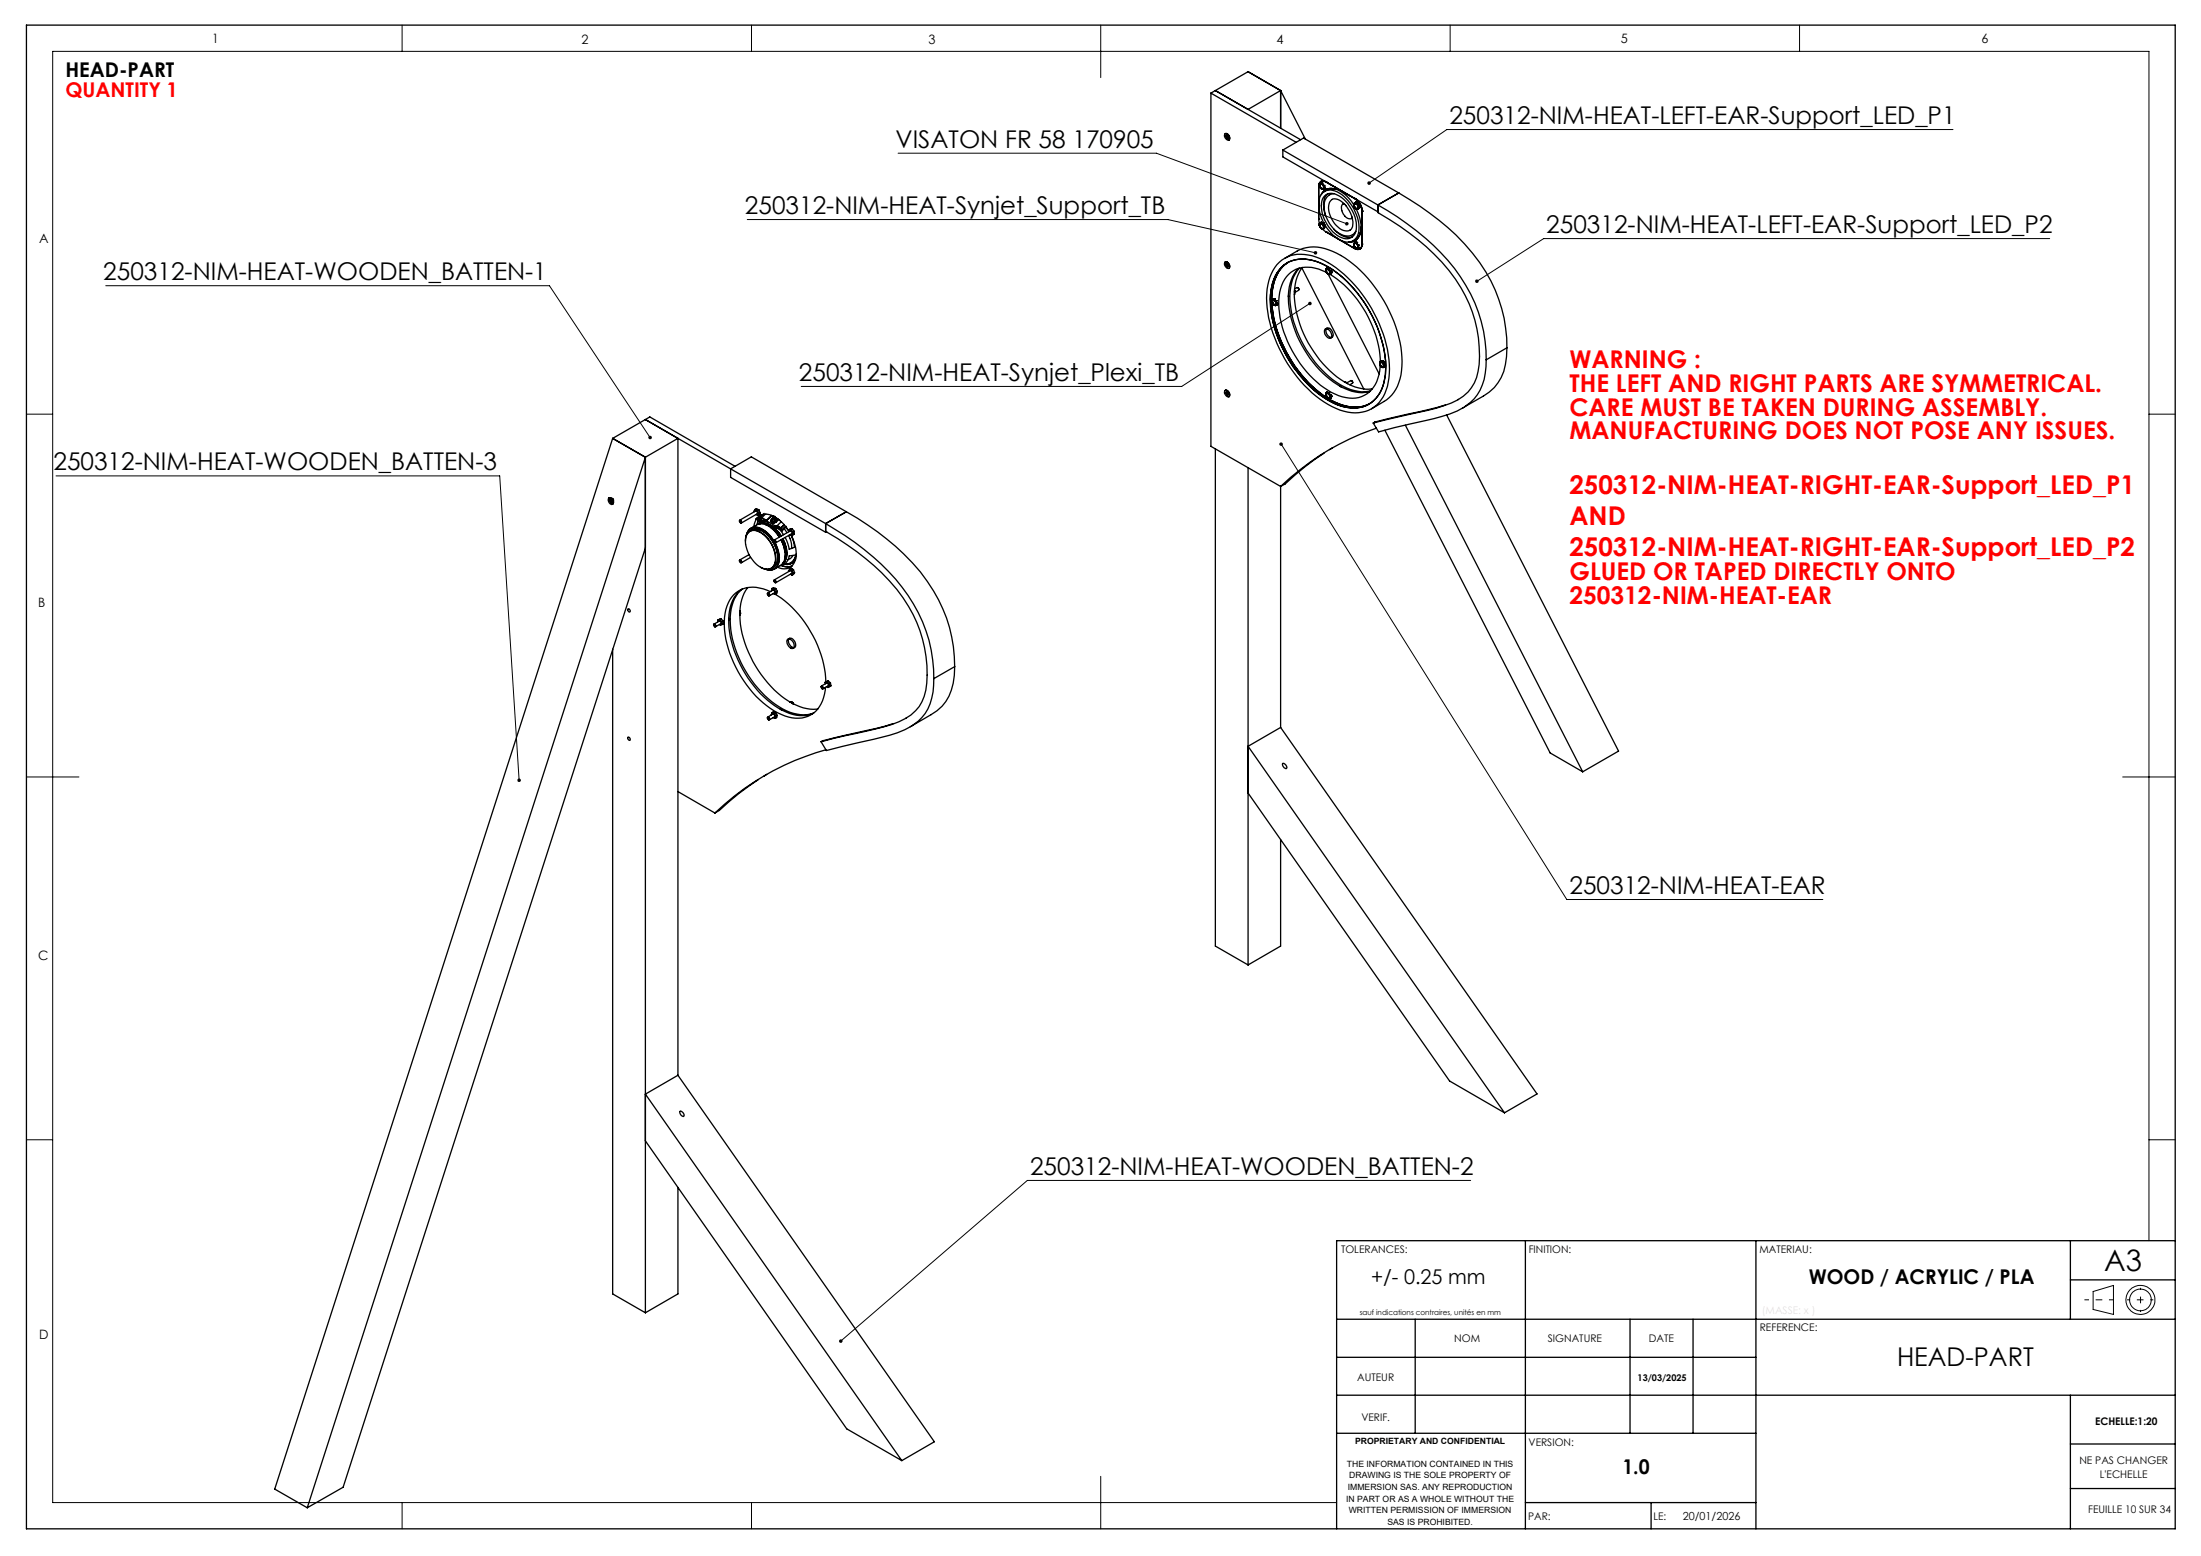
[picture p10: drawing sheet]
<svg xmlns="http://www.w3.org/2000/svg" width="420mm" height="297mm" viewBox="0 0 420 297" stroke-linecap="round" stroke-linejoin="round" font-family="sans-serif">
<g fill="none" stroke="#000" stroke-width=".25">
<path d="M5 4.8h410.1v287h-410.1zM231.1 17.8v67.4l13.3 7.6M231.1 17.8l16.2 9.4M231.9 17.3l6.3-3.6 6.2 3.6M231.9 17.3l16.3 9.4M231.9 17.3l-.8 .5M244.4 17.3v7.2M244.4 17.3l4.7 9.3M244.4 17.3l-6.2 3.6M233.8 25.6a.71 .71 0 0 1 .7 .3 .71 .71 0 0 1-.1 .9 .89 .89 0 0 1-.6-1.2zM233.8 25.5h.1M233.8 25.5a.78 .78 0 0 1 .7 .4 .78 .78 0 0 1 0 .8"/>
<path d="M233.9 26l.1 .1M233.9 26h.1M233.9 25.9v.1M234 26.1l.1 .1M234.1 26l-.2-.1v.1M234.1 26.2v.2M234.1 26.4h.1M234.1 25.8h.1M234.1 26.3l.1 .1M234.2 25.8v.3l.3 .2h-.2M234.2 26h-.1M234.2 25.8l-.1-.1v.3"/>
<path d="M234.2 25.9l-.1 .1M234.2 26l-.2 .1M234.3 26.3l-.1 .2-.1-.1M234.3 26.1l-.2 .1M234.4 26.2l-.2 .1M234.4 26.2l-.1 .1M234.4 26.2v.1M244.8 28.6l18.1 10.5M244.8 28.6l3.9-2.3 18.2 10.5M244.8 28.6v1.3l18.1 10.5M251.6 35.6h.1M251.6 35.6v6.2"/>
<path d="M251.8 35.3l.2 .5M251.8 35.3v.3M251.8 35.1a.61 .61 0 0 1 .7 .3 .61 .61 0 0 1-.1 .7l-.5-.3zM251.8 35.6l.2 .2M251.8 35.1v.2M251.8 35.1h.2M252 35.1l.4 .2M252 35.1l-.2 .2M252 35.8l.2 .3M252 35.8l.4 .3M252.1 34.9l-.2 .1M252.1 37.1a2.21 2.21 0 0 1 3.2-.8 7.1 7.1 0 0 1 3 2.8"/>
<path d="M252.2 35l-.2 .1M252.2 35l.2 .3M252.2 36.1h.2M252.4 35.3l.2 .5M252.4 35.3l.2 .2M252.4 34.9l-.2 .1M252.5 36.7a2.55 2.55 0 0 1 3.1 .2 8.2 8.2 0 0 1 3.7 7.3 2.16 2.16 0 0 1-3.3 1.8 7.8 7.8 0 0 1-4.2-8.4zM252.6 35.8l-.2 .3M252.6 35.8v.2M252.6 36l-.2 .1M252.6 35.5v.3M252.7 36h.1"/>
<path d="M252.7 36l.1-.1-.3 .2M252.7 37.4a2.18 2.18 0 0 1 2.9 0 7 7 0 0 1 3.1 6.9 1.97 1.97 0 0 1-3.1 .9 6.8 6.8 0 0 1-3.3-7.2zM252.8 35.4l-.2 .1M252.8 35.6l.1 .3-.2 .1M252.8 34.6h-.7M253 34.7a.87 .87 0 0 0-.9 0 .87 .87 0 0 0-.5 .9M253 34.7h.1M253 34.7a.86 .86 0 0 0-.9-.1 .86 .86 0 0 0-.5 1M253 34.7l5.5 3.2M253.1 36.2l-.5 .4M253.1 34.7h-.1M253.2 36.1l-.5 .5"/>
<path d="M253.3 37a3.7 3.7 0 0 0-.4 4.1l.1 .1M254.1 38.1a1.95 1.95 0 0 1 2.4 .8 4.9 4.9 0 0 1 1.5 4.6 1.14 1.14 0 0 1-1.6 .5 5 5 0 0 1-2.8-5.1zM254.4 36.1h.4a2.1 2.1 0 0 0-2.6 .9M254.6 37a2.23 2.23 0 0 0-1.9 2.9 6.1 6.1 0 0 0 4 5.1 1.84 1.84 0 0 0 2-.8M255 36.1h-1.1l-1.1 .4M256.3 38.8l.3 .2M256.4 38.9a1.1 1.1 0 0 0-.2 1.6l.1 .3a1.39 1.39 0 0 0 1.7 .8M258.3 39.1l.1 .3M258.4 39.4l.4 .4M258.4 39.4l.2 .2M258.4 38.9l-.1 .2M258.4 38.9v.5"/>
<path d="M258.4 38.8a.65 .65 0 0 1 .7 .3 .65 .65 0 0 1-.1 .8 .77 .77 0 0 1-.6-1.1zM258.5 37.9a3.2 3.2 0 0 1 1.4 2.4M258.5 37.9h.1M258.5 37.9a2.97 2.97 0 0 1 1.4 2.4M258.5 37.8v.1M258.6 38.8l-.2 .1M258.6 38.8l.2 .1M258.6 39.6l.2 .2M258.8 38.9h-.4M258.8 38.9l.3 .4M258.8 38.9l.2 .1M258.8 39.8l.2 .1"/>
<path d="M258.8 38.6l-.3 .2M258.8 38.6l.4 .3M258.8 38a3.1 3.1 0 0 1 1.2 2.3M258.8 39.8l.7 1.9 .2 1.7M258.8 38.6l-.2 .2M258.8 38a3.3 3.3 0 0 1 1.2 2.3M259 39l.1 .3M259.1 39.3v.5M259.1 39.3l.2 .3M259.1 39.8l-.1 .1-.2-.1M259.1 39.8l-.1 .1M259.2 38.9l.2 .6"/>
<path d="M259.2 38.9l-.2 .1M259.3 39.6l-.2 .2M259.4 39.5l-.3 .4M259.4 39.5l-.1 .1M262.9 39.1v1.5a45.7 45.7 0 0 1 14.8 12.7 24.4 24.4 0 0 1 4.3 17.6 7.8 7.8 0 0 1-5.1 6 66.7 66.7 0 0 1-10.3 2.7l-4.3 1.1M262.9 39.1a46.6 46.6 0 0 1 15.8 13.7 27.4 27.4 0 0 1 4.9 15.9M266.9 36.8a45.7 45.7 0 0 1 16.7 15.2 27.5 27.5 0 0 1 3.9 14.4M266.9 36.8l-4 2.3M233.8 50.1a.71 .71 0 0 1 .7 .3 .71 .71 0 0 1-.1 .9 .89 .89 0 0 1-.6-1.2zM233.8 50a.76 .76 0 0 1 .7 .4 .76 .76 0 0 1 0 .8M233.9 50.5l.1 .1M233.9 50.5h.1"/>
<path d="M233.9 50.4v.1M234 50.6l.1 .1M234.1 50.4h-.2v.1M234.1 50.4v-.2l.4 .7-.2-.1M234.1 50.7h.3l-.2 .1M234.1 50.4h.1l-.1 .1M234.1 50.7v.2M234.1 50.3h.1M234.1 50.9h.1M234.2 50.5l-.2 .1M234.3 50.8l-.1 .2-.1-.1M234.4 50.7l-.1 .1"/>
<path d="M234.4 50.7v.1M242.7 57.4l.1 .3M242.8 57.7l.3 .4M242.8 57.7l.1 .3M242.9 57.3h.3M242.9 57.3l-.1 .4M242.9 57.3l-.2 .1M242.9 57.4a.41 .41 0 0 1 .5 .2 .41 .41 0 0 1-.1 .5l-.3-.2zM242.9 57.1a.74 .74 0 0 1 .6 1.2 .72 .72 0 0 1-.6-1.2zM242.9 58l.2 .1M243.1 57.1l-.2 .2M243.1 57.1l.1 .2"/>
<path d="M243.1 57.1l.1-.1-.3 .2M243.1 58.1l.4 .1M243.1 58.1l.2 .2M243.2 57.3l.3 .5M243.2 57.3l.3 .2M243.5 58.2l-.2 .1M243.5 57.5v.3M243.5 57.8v.4M243.5 57.8l.1 .3M243.6 58.1l-.1 .1M243.7 50.5a6.5 6.5 0 0 1 7.4-1.4 21.6 21.6 0 0 1 10.6 9.8 22.8 22.8 0 0 1 3.3 13.2 7 7 0 0 1-4.4 6.4 9 9 0 0 1-7.2-1.3 25.7 25.7 0 0 1-10.5-13.6 16.9 16.9 0 0 1-.6-10.7l.6-1.3zM243.7 58.2l-.2 .1"/>
<path d="M243.7 57.4l-.2 .1M243.8 58l-.2 .1M244.5 51.1a6.5 6.5 0 0 1 7.5-.9 22.8 22.8 0 0 1 10.8 12.1 18 18 0 0 1 1.3 10.7 6 6 0 0 1-8.1 4.5 18 18 0 0 1-8.6-6.6 22.9 22.9 0 0 1-5-14.6 8.3 8.3 0 0 1 2.1-5.2zM245.1 49.3a10 10 0 0 1 4.2-2 10.4 10.4 0 0 1 8.1 2.4 26.1 26.1 0 0 1 10.1 19.3 8.9 8.9 0 0 1-2.9 7.3l-2.9 1.7M245.8 50.1a7.8 7.8 0 0 0-3.1 6.8 24.4 24.4 0 0 0 11.4 19.5 7.7 7.7 0 0 0 7.2 .7M245.9 56.4v.3M245.9 56.5h.1M247 55.2l.5-.3a.34 .34 0 0 1 .3 .5l-.7 .4M247 55.6h.1M247 55.6l.1 .5-.1 .1M247.6 54.9l.3 .4M247.8 51.2a8.4 8.4 0 0 0-1.8 7.5 21.7 21.7 0 0 0 9.9 15.1 7.5 7.5 0 0 0 5.5 .9"/>
<path d="M248 51.2a8.7 8.7 0 0 0-1.7 7.6 21.5 21.5 0 0 0 9.4 14.6 8.1 8.1 0 0 0 5.8 1.2M248.4 51.1l11.8 23.2M248.5 51a10 10 0 0 0-1.2 8.2 22 22 0 0 0 9.2 13.7 8.5 8.5 0 0 0 5.4 1.3M251.6 41.8l.2 .9M251.6 41.8h.1M251.8 42.9v.3M251.8 42.7v.5M251.8 42.7v.2M251.8 43.2l.4 .4M251.8 43.2l.2 .3M251.8 42.7h.4M251.9 42.6a.66 .66 0 0 1 .6 .4 .66 .66 0 0 1-.1 .7 .79 .79 0 0 1-.5-1.1z"/>
<path d="M252 43.5l.2 .1M252 42.5l-.2 .2M252 42.5l.2 .2M252 42.5l.2-.1-.3 .2M252.2 43.6l.2 .1M252.2 42.7l.3 .4M252.2 42.7l.2 .1M252.4 43.7l.6 .6M252.4 42.8l.1 .3M252.4 42.5h.2v.1M252.5 43.1v.5M252.5 43.1l.2 .3"/>
<path d="M252.5 43.6h-.3M252.5 43.6l-.1 .1M252.6 42.6l.1 .1M252.6 42.6h.1M252.6 42.7l-.2 .1M252.7 43.4l-.2 .2M252.7 43.6l-.2 .1M252.8 43v.1M252.8 43.1l.1 .1-.2 .2M252.8 43h.1M252.9 43l-.1 .1M253 51.5l.2 .5"/>
<path d="M253 51.7l.2 .3M253 51.5v.2M253 44.3h.1M253 44.3l5.5 3.1M253.1 51.3a.71 .71 0 0 1 .7 1 .71 .71 0 0 1-.7-1zM253.1 51.3l-.1 .2M253.1 51.3h.2M253.1 52a6.4 6.4 0 0 0-6.8 0 7.7 7.7 0 0 0-2.2 6.9 21.7 21.7 0 0 0 9.9 16 6.6 6.6 0 0 0 6.8 .3 6.7 6.7 0 0 0 2.6-5.5M253.1 51.5a.43 .43 0 0 1 .5 .2 .43 .43 0 0 1-.1 .5l-.3-.2zM253.2 52l.2 .3M253.2 52l.3 .3M253.3 51.3l-.3 .2"/>
<path d="M253.3 51.3l.4 .3M253.3 51.3h.2M253.3 51.1l-.1 .2M253.4 52.3h.1M253.4 52.3l9.8 19.1M253.5 52.3h.3M253.5 51.3l.2 .3M253.7 51.6l.1 .5M253.7 51.6l.2 .3M253.7 51.2l-.2 .1M253.8 52.3a21.3 21.3 0 0 1 9.6 16.7l.3-.1M253.8 52.1l-.3 .2"/>
<path d="M253.8 52.1v.2M253.9 51.9l-.1 .2M253.9 51.9l.2-.2-.1 .5M254 52.2l-.2 .1M254 52.2h.1M254.5 43.7a3.6 3.6 0 0 0 3.6 1.5M258 41.4v.3M258.4 46.7l.2 .5M258.4 46.7v.3M258.4 46.5a.67 .67 0 0 1 .7 .2 .67 .67 0 0 1 .1 .7 .67 .67 0 0 1-.7-.2 .67 .67 0 0 1-.1-.7zM258.4 47l.2 .2M258.4 46.5v.2"/>
<path d="M258.4 46.5h.2M258.6 47.2l.3 .2M258.6 47.2l.2 .2M258.6 46.5l.3 .2M258.6 46.5l-.2 .2M258.6 46.3l.2-.2 .3 .3M258.6 46.3l.1-.1-.2 .2M258.7 45.9l-.7 .2M258.7 46.1v.1M258.8 47.4h.1M258.8 46.4l.1 .3M258.8 46.4l-.2 .1"/>
<path d="M258.8 45.8l-.7 .2M258.9 46.7l.3 .5M258.9 46.7l.3 .2M259 46.3l-.2 .1M259.2 47.2l-.3 .2M259.2 47.2v.2M259.2 47.4h-.3M259.2 46.9v.3M259.2 47.4l.2-.1-.3 .2M259.4 46.8l-.2 .1M259.5 47.5h.1M259.6 44.4l-.1 .4"/>
<path d="M259.6 44.2l-.3 .9-.5 .5-.6 .4M259.7 43.4a2.55 2.55 0 0 1-1.8 2.8h-.5M259.7 43.4a2.37 2.37 0 0 1-2.1 2.8M259.9 40.3h.1M259.9 46.6a.86 .86 0 0 1-.4 .9 .86 .86 0 0 1-1-.1M259.9 46.6h.1M259.9 46.6a.85 .85 0 0 1-.4 .9 .85 .85 0 0 1-1-.1M259.9 40.3v6.3M260 46.6l-.2 .6-.3 .3M260 40.3h.1M260 46.6h.1M260 40.3v6.3"/>
<path d="M260 40.3h-.1M233.8 74.6a.75 .75 0 0 1 .8 1l-.1 .1a.79 .79 0 0 1-.7-1.1zM233.8 74.5h.1M233.8 74.5a.78 .78 0 0 1 .7 .4 .78 .78 0 0 1 0 .8M233.9 75l.1 .1M233.9 75h.1M233.9 74.9v.1M234 75.1l.1 .1M234.1 75l-.2-.1v.1M234.1 75.2v.2M234.1 75.4h.1M234.1 74.8h.1"/>
<path d="M234.1 75.3l.1 .1M234.2 74.8v.3l.3 .2-.2-.1M234.2 74.9l-.1 .1M234.2 74.8h-.1v.2M234.2 75l-.2 .1M234.3 75.2l-.1 .3-.1-.1M234.3 75.1l-.2 .1M234.4 75.2h-.2M234.4 75.2h-.1M234.4 75.2v.1M252.9 62.8a1.2 1.2 0 0 1 1.1 1.7 1.05 1.05 0 0 1-1.3-1.2zM253 75.4l.2 .3"/>
<path d="M253 75.2l.2 .5M253 75.2v.2M253.1 75a.66 .66 0 0 1 .7 .3 .66 .66 0 0 1-.1 .8 .79 .79 0 0 1-.6-1.1zM253.1 75l-.1 .2M253.1 75h.2M253.2 75.7l.3 .3M253.2 75.7l.2 .2M253.2 62.6a1.16 1.16 0 0 1 1.1 1.7 1.05 1.05 0 0 1-1.3-1.2zM253.2 75.1a.47 .47 0 0 1 .4 .3 .47 .47 0 0 1-.1 .5l-.3-.3-.1-.3zM253.2 62.6l-.3 .2M253.3 75l.4 .3M253.3 75h.2"/>
<path d="M253.3 75l-.3 .2M253.3 74.8l-.2 .1M253.4 75.9l.1 .1M253.5 75l.2 .3M253.5 76h.3M253.7 75.3l.1 .5M253.7 75.3l.2 .3M253.7 74.9l-.2 .1M253.8 75.8l-.3 .2M253.8 75.8v.2M253.9 75.6l-.1 .2M253.9 75.6l.2-.1-.1 .4"/>
<path d="M254 75.9h.1M254 75.9l-.2 .1M254.2 64.4l-.3 .1M255.7 73.7l.2 .1M255.8 73.8h.1M256.6 72.9h.1M256.6 72.9l.5 .2M257 73.1l.7-.4a.33 .33 0 0 1 .4 .1 .33 .33 0 0 1 0 .4l-.5 .2M257.1 73.1h-.1M257.1 73.1v.1M257.9 72.7l.2 .3M263.3 69.2v.3"/>
<path d="M263.3 69.1a.68 .68 0 0 1 .7 .3 .68 .68 0 0 1 0 .7 .79 .79 0 0 1-.7-1zM263.3 69.5l.3 .5M263.3 69.5l.1 .3M263.4 69.1l-.1 .1M263.4 69.1l-.1 .4M263.4 69.1l.3 .1M263.4 69.3a.41 .41 0 0 1 .5 .1 .41 .41 0 0 1-.1 .6l-.3-.3zM263.4 69.8l.2 .2M263.6 69l-.2 .1M263.6 69l.1 .2M263.6 70l.4 .1M263.6 70l.2 .1"/>
<path d="M263.7 69.2l.4 .4M263.7 69.2l.3 .2M263.7 68.9l.5 .3-.2 .2M263.7 68.9l-.1 .1M264 70.1h-.2M264 69.4l.1 .2M264.1 69.6l-.1 .5M264.1 69.6l.1 .3M264.1 70l-.3 .1M264.2 69.9l-.2 .2M264.2 70l-.2 .1M264.3 69.8l-.1 .1"/>
<path d="M275.8 77.3l-3.2 .9-10 2.3M276 79.2l32.9 64.2-6.9 3.9M278.3 76.2l-.1 .1M279.2 77.8l-.1 .1M283.6 68.7a9.8 9.8 0 0 1-4.2 9 22 22 0 0 1-7.3 2.6l-9 2.1-1.1-1.7M287.5 66.4a10.3 10.3 0 0 1-2.3 7.6l-2.1 1.6-3.7 2.1M287.5 66.4l-3.9 2.3M116.2 95.1a.74 .74 0 0 1 .7 .3 .74 .74 0 0 1-.1 .9 .81 .81 0 0 1-.6-1.2zM116.2 95a.77 .77 0 0 1 .7 .4 .77 .77 0 0 1 0 .9M116.3 95.6l.2 .1M116.4 95.5h-.2l.1 .1M116.4 95.5l-.1 .1"/>
<path d="M116.5 95.5h-.1M116.5 95.7v.1M116.5 95.5l-.1-.3 .2 .4 .2 .1M116.5 95.8v.2M116.6 95.5h-.1M116.6 95.4l-.1 .1M116.6 95.1l.5 .5-.1-.4-.3-.1M116.6 95.6l-.1 .1M116.7 95.8h.1M116.6 95.8l.1 .3-.2-.1M116.6 96h-.1M116.7 95.7l-.2 .1"/>
<path d="M116.8 95.7l-.2 .1M116.8 95.7v.1h-.1M116.9 83.7l6.3 3.6M116.9 83.7l-64.5 200.5 6.2 3.6M117.1 95.7v.2M123.2 80.1l34.4 19.8M123.2 87.3l-64.6 200.5M123.2 87.3v163.3M123.2 87.3l6.2-3.6v121.5M123.2 80.1l-6.3 3.6M123.2 80.1l.8-.5 16.3 9.4M141.1 99.4v-.1a.29 .29 0 0 1 .4 .2 .29 .29 0 0 1-.1 .3h-.1"/>
<path d="M141.1 99.4v.1M141.1 99.4l.1-.1a.22 .22 0 0 1 .2 .2 .22 .22 0 0 1-.1 .3l-.2-.1zM141.1 99.3l3.1-1.8a.35 .35 0 0 1 .3 .6l-3 1.7M144.1 97.2l-.2 .5M144.1 97.2l.5 .3M144.1 97.2l.3-.1 .4 .2M144.3 98.2l.3 .2M144.3 99.1l-.4 1.4M144.3 99.1l.6 .3M144.4 99l.6 .3M144.4 99h.1M144.4 99l-.1 .1"/>
<path d="M144.6 97.5l.2 .6M144.7 99.3l-.2 .8M144.8 98.1l-.2 .3M144.8 99.1l.2 .1M144.8 99.1h.2M144.8 97.3l-.2 .2M144.8 97.3l.3 .6M144.8 99.1h.1M144.9 99.4h.2M145 99.3l.1 .1M145 98.9h.1l-.7 .1M145 98.9h.3"/>
<path d="M145 99.3l-.1 .1M145 98.9h.1M145 99.2h.1M145 99.2h-.1M145 99.1l.2 .1h-.2M145 98v.3h-.2M145 99.1v.1M145.1 99.4h.7M145.1 98.7l.2 .2M145.1 98.7v.2M145.1 99.4l-.1 .4M145.1 97.9l-.3 .2"/>
<path d="M145.1 97.9l-.5 .5M145.1 99.4h.1M145.1 99.7l.1-.3-.1 .3M145.3 98.9l.9 .5M145.4 98.8l-.1 .1M145.4 98.8l.9 .5M145.5 98.2l-.6 .7 .5-.7M145.7 98.2l-.7 .2-.6 .6M145.8 99.3l.1 .1M145.8 99.3l-.7 .1M145.8 99.3v.1M145.8 99.4v.1"/>
<path d="M145.8 99.4l-.5 .2-.7 .5M145.8 98l-.7 .7M145.9 99.4h.3M145.9 99.4l-.1 .1M146 99.5l.7 .3M146.1 98.1l-.7 .7M146.2 98.1a5.5 5.5 0 0 1 3.3 1.9M146.3 99.3l-.1 .1M146.3 99.4l-.5 .1M146.3 99.4l1.7 1M147.1 99.5a.62 .62 0 0 0 1.1 .1M147.2 98.4l-.9 .9"/>
<path d="M147.3 98.4l-1 1M147.3 99a.45 .45 0 0 1 .7-.2 .45 .45 0 0 1 0 .7 .44 .44 0 0 1-.6 .1 .44 .44 0 0 1-.1-.6zM147.3 99.3l.4-.4 .4 .3-.4 .3zM147.6 98.6l-.1 .2 .4-.1-.2-.1M147.6 98.6h-.1h.1M147.6 98.6l-.1 .2M147.6 98.6h-.1M147.6 98.6h.1M147.6 98.5l.1 .1M147.7 98.6h.1M147.7 98.9l.1 .3M147.7 98.6l.1 .1"/>
<path d="M148.1 98.8a.68 .68 0 0 0-1 .7M148.1 98.8l.2 .3M148.3 99.1a.64 .64 0 0 1-.4 .7 .64 .64 0 0 1-.8-.3M148.3 99.1a.66 .66 0 0 1-.4 .6 .66 .66 0 0 1-.8-.2M148.5 99.1l.3 .2M148.5 99.1v.1M149.1 99.6l-.8 .7M157.6 99.9a47.2 47.2 0 0 1 15.7 13.8 27.5 27.5 0 0 1 4.9 15.8M157.6 99.9v1.7M161.5 97.7a48.1 48.1 0 0 1 15.5 13.3 27.3 27.3 0 0 1 5.2 16.2M161.5 97.7l-3.9 2.2M161.5 97.7l-18.1-10.5-4 2.3v1.6l18.2 10.5"/>
<path d="M231.9 85.7v94.9l6.3 3.6M238.2 89.3v94.9M244.4 92.8v46M252.7 86.5a50.3 50.3 0 0 0-7.5 5.9l-.8 .4M254.2 85.5l-.5 .3M262.3 80.7h-.3M262.6 80.5l-.3 .2M262.6 80.5l-.6 .2M262.6 81.7a48.8 48.8 0 0 0-18.2 11.1M264.3 82.1l31.5 61.6 6.2 3.6M268.2 81.2l33.8 66.1M119.8 116.2a.31 .31 0 0 1 .5 .2 .31 .31 0 0 1-.3 .4l-.2-.4z"/>
<path d="M123.2 104.6l-57.7 179.3-6.9 3.9M136.2 119.3v-.1a.24 .24 0 0 1 .3 .1 .24 .24 0 0 1-.1 .3h-.1M136.2 119.2a.2 .2 0 0 1 .3 .1 .2 .2 0 0 1-.2 .3zM136.2 119.1l1-.5a.32 .32 0 0 1 .3 .5l-.9 .5M136.9 118.4l.1 .3M137.3 118.2l.4 .5M137.3 118.2l-.4 .2M137.3 119.2l.2 .2 .3-.2M137.5 118.1l-.2 .1M137.5 118.1l.5 .4M137.5 118.1l-.6 .3M137.7 118.7l.1 .5"/>
<path d="M138 118.5l-.3 .2M138 118.5l.1 .6-.3 .1M139.1 118.2h.1M139.1 118v.4M141.1 107a.27 .27 0 0 1 .4 .1 .27 .27 0 0 1-.1 .3h-.1M141.1 107v.1M141.1 107h.1a.22 .22 0 0 1 .2 .1 .22 .22 0 0 1-.1 .3l-.2-.2zM141.2 116.7l.1 .3-.1 .4 .1-.2zM141.3 107.4h.1M141.3 117.2h-.1M141.3 117.1v.1M141.5 112.5a7.2 7.2 0 0 0-2.4 6.4 21.3 21.3 0 0 0 10.2 16.7 6.7 6.7 0 0 0 5.9 .6"/>
<path d="M141.6 112.4a7.7 7.7 0 0 0-2.2 7 21.5 21.5 0 0 0 10 15.9 7.1 7.1 0 0 0 5.9 .8M142.2 103.3a1.75 1.75 0 0 1 .8-1.9 1.75 1.75 0 0 1 2 .1 5.9 5.9 0 0 1 2.8 6.2 1.71 1.71 0 0 1-2.7 .6M142.4 102.2a1.86 1.86 0 0 1 3.2-1.1l1.1 1 1 1.3M142.4 102.2a1.8 1.8 0 0 1 2.8-1.3l1.2 .8 1.3 1.5M142.7 112.1a9 9 0 0 0-1.4 7.1 21.6 21.6 0 0 0 9.9 15.1 8.1 8.1 0 0 0 4.9 1M142.8 101.7a1.99 1.99 0 0 1 2.7 .2 5.9 5.9 0 0 1 2.3 5.6 1.75 1.75 0 0 1-2.9 .7 5.9 5.9 0 0 1-2.5-6zM142.9 105.9l-1.8 1M143.1 101.4a2.55 2.55 0 0 1 3.4 .8 5.5 5.5 0 0 1 1.7 5.3l-.4 .6-.6 .4M143.2 101.3a2.21 2.21 0 0 1 3 .5 5.9 5.9 0 0 1 2.1 5.7l-.6 .8-.5 .1M143.2 106.4l-1.7 1M144.9 100a2.38 2.38 0 0 1 2.6 .5M145 100a2.41 2.41 0 0 1 2.4 .5"/>
<path d="M146.1 100.2l1.1 .4M146.4 113.4v-.1a.23 .23 0 0 1 .4 .1 .23 .23 0 0 1-.2 .3M146.5 113.2l1-.6a.34 .34 0 0 1 .3 .6l-1 .5M147 112.9a6 6 0 0 0-6.6 .3 7.5 7.5 0 0 0-2.2 6.2 21.3 21.3 0 0 0 10.2 16.7 6.1 6.1 0 0 0 7.2-.3 7 7 0 0 0 1.9-4.6M147.1 100.7l1.1 1.1 .5 .7a5 5 0 0 0-3.5-2.5 3.2 3.2 0 0 0-1.9 .8M147.2 100.6l.5 .2M147.3 100.5l-.1 .1M147.3 112.3l-.1 .5M147.3 112.3l.5 .2M147.3 112.3l.3-.1 .4 .1M147.4 100.8l1 .9 .5 .7M147.5 100.6l.2 .1"/>
<path d="M147.5 100.6h.2M147.5 113.3l.5 .1M147.5 100.6h.1M147.7 110.9v-.2a.28 .28 0 0 1 .3 .2 .28 .28 0 0 1 0 .3h-.2M147.7 103.2v-.1a.28 .28 0 0 1 .3 .2 .28 .28 0 0 1 0 .3h-.1M147.7 103.2v.1M147.7 100.6l.1 .1M147.7 100.8h.7M147.7 100.6l-.1 .1M147.7 110.8l.1-.1a.21 .21 0 0 1 .2 .2 .21 .21 0 0 1-.2 .3l-.1-.3zM147.7 103.1h.1a.21 .21 0 0 1 .2 .2 .21 .21 0 0 1-.2 .3l-.1-.3zM147.7 100.6l.2 .1h-.2"/>
<path d="M147.7 103.1l3.1-1.8a.35 .35 0 0 1 .3 .6l-3.1 1.7M147.7 110.7l3.1-1.8a.35 .35 0 0 1 .3 .6l-3.1 1.7M147.7 100.7v.1M147.7 100.6h.1M147.7 100.4l.1 .1M147.8 103.5a4.5 4.5 0 0 1 .3 4.8 1.69 1.69 0 0 1-1.9 .4M147.8 112.5l.3 .5M147.8 100.8l1.3 1.5M147.8 103.6h.1M147.9 100.5h.1M147.9 103.6a4.9 4.9 0 0 1 .5 4.4 1.67 1.67 0 0 1-2.3 .7M147.9 100.4h.3"/>
<path d="M147.9 100.4l.2 .1h-.8l.4 .2M147.9 100.4v.1M148 113.4a21.6 21.6 0 0 1 9.6 16.8M148 112.3l-.2 .2M148 112.3l.3 .6M148.1 113l-.1 .4M148.2 100.4h.1M148.2 100.4l.7 .4M148.2 100.4v.1M148.3 100.3l-.1 .1M148.3 100.3l.7 .4M148.3 112.9l-.2 .1"/>
<path d="M148.3 112.9l-.1 .4-.2 .1M148.4 100.8l.9 .5M148.4 100.8l.2 .1M148.4 100.7l.2 .1M148.4 100.7h-.7M148.4 100.7v.1M148.6 100.8h.1M148.6 100.8v.1M148.7 100.8l.2 .1M148.7 100.8l-.1 .1M148.7 100.8l.5 .3M148.8 101l.7 1.1"/>
<path d="M148.9 100.9h.1M148.9 100.8h.1M148.9 100.8h-.2M148.9 100.8v.1M149 100.7l-.1 .1M149.2 101.1l.1 .2M149.2 102.9a4.9 4.9 0 0 1 .6 3.6M149.4 102.8a4.7 4.7 0 0 1 .4 4.4l-.5 .4M149.4 102.8a4.6 4.6 0 0 1 .4 4.4l-.5 .4M149.6 100.9l.6 .8M149.6 100.1l-.6 .6M149.7 100.2l-.8 .7"/>
<path d="M149.7 107.6h.5M149.8 105.4l-.3-1.2-.5-1.2a4.9 4.9 0 0 1 .5 4.3 2.94 2.94 0 0 1-1.7 1.3M149.8 102.6l.5 1.1 .3 1.1 1.2-.4M149.9 100.5l.6 .8M149.9 100.4l-.7 .7M150 100.6l.5 .8M150 100.6l-.7 .7M150.5 102.2l.5 1.5 .1 1M150.5 101.1v.4M150.7 108.6l.4 .3M150.7 108.6l-.2 .3v.2M150.7 108.6l.3-.1 .4 .2"/>
<path d="M150.7 108.6l.2-.2 .3 .2M150.8 102l.1 .1M150.8 109.6l.3 .2M150.9 101.1h-.4M150.9 101.1l.4 .5M151 102.1l.4 1.2 .2 1.2M151 102.1a6.3 6.3 0 0 1 .5 5.4 2.18 2.18 0 0 1-3.1 .8M151.1 108l-.9 .2-1.2-.3 1.2 .3 .9-.1M151.1 108.9l.3 .6M151.2 100.9l-.3 .2M151.2 100.9l.4 .5M151.2 100.9l-.7 .2"/>
<path d="M151.3 106l-.6 .7-.3 .1M151.3 101.6v.5M151.3 102.1h-.4M151.4 109.5l-.3 .3M151.4 108.7l-.3 .2M151.4 108.7l.2 .6M151.6 101.4l-.3 .2M151.6 101.4v.5l-.3 .2M151.6 109.3l-.2 .2M151.6 109.3l-.5 .5M151.8 106.7l-.2 .4a1.61 1.61 0 0 1-1.6 .6M151.8 106.6l-.1 .2a1.76 1.76 0 0 1-1.5 .9"/>
<path d="M151.8 105.9a1.9 1.9 0 0 1-2.1 1.7M151.9 106a1.9 1.9 0 0 1-2.4 1.7M151.9 105.9l-1.3 .2a1.79 1.79 0 0 1-1.5 1.7M157.6 101.4a46.5 46.5 0 0 1 14.7 12.7 24.8 24.8 0 0 1 4.4 17.6 7.7 7.7 0 0 1-5.1 6.1l-3 .9-11.7 2.8M157.7 101.5l-.1 .1M116.9 123.9v123.1l6.3 3.6M146.4 137.1v-.1a.23 .23 0 0 1 .4 0 .23 .23 0 0 1-.2 .4M146.5 136.9l1-.6a.34 .34 0 0 1 .3 .2 .34 .34 0 0 1 0 .3l-1 .6M147.3 136l.5 .2M147.3 136l-.1 .5M147.5 137l.4 .1M147.8 136.2l.3 .5"/>
<path d="M148 136l-.2 .2M148 136l.3 .6M148 136l-.4-.1-.3 .1M148.1 136.7l-.2 .4M148.3 136.6l-.2 .1M148.3 136.6l-.1 .4-.3 .1M148.9 135.4l.3 .1M149 135.4h.1M150.3 122.1a1.05 1.05 0 0 1 1.3 1.1l-.1 .4a.86 .86 0 0 1-1.3-.7l-.1-.5zM150.6 121.9a1 1 0 0 1 1.2 1.1 .53 .53 0 0 1-.4 .6 .53 .53 0 0 1-.6-.4l-.3-.5-.1-.5zM150.6 121.8l-.2 .2M150.8 134l.4 .1 .2 .3-.2-.3z"/>
<path d="M151.2 134.1l-.1 .1M151.2 134.1v.1M151.6 123.6l-.3 .2M156.7 131.1a.24 .24 0 0 1 .3 .1 .24 .24 0 0 1-.1 .3zM156.7 131.2v-.1a.23 .23 0 0 1 .4 0 .23 .23 0 0 1-.2 .3M156.7 130.9l1-.5a.36 .36 0 0 1 .3 .5l-.9 .6M157.4 130.2l.1 .3M157.8 130.1l-.4 .1M157.8 130.1l.4 .4M157.8 131.1l.2 .1 .3-.1M158 130l-.2 .1M158 130l.5 .3"/>
<path d="M158 130l-.6 .2M158.2 130.5l.1 .6M158.5 130.3l-.3 .2M158.5 130.3l.1 .6-.3 .2M170.5 138.1l-3.2 .9-10.1 2.4M172.9 137.1h-.1M173.8 138.6l-.1 .1M178.2 129.5a9.6 9.6 0 0 1-4.2 9.1 22 22 0 0 1-7.3 2.5l-9 2.2-1-1.7M182.2 127.2a10.1 10.1 0 0 1-3.4 8.5l-4.8 2.8M182.2 127.2l-4 2.3M244.4 138.8l48.9 70-6.2 3.6M244.4 138.8l-6.2 3.6 48.9 70"/>
<path d="M119.8 140.7a.37 .37 0 0 1 .4 .2 .37 .37 0 0 1-.1 .4l-.3-.2zM129.4 151.1l7 4.1M144.7 148.8a50.3 50.3 0 0 0-7.4 5.9l-.9 .5M146.3 147.8l-.5 .4M156.9 141.5l-.2 .1M157.2 141.4l-.3 .1M157.2 141.4l-.5 .2M157.6 143.1a49.5 49.5 0 0 0-21.2 12.1M238.2 151.4l38.4 54.9 10.5 6.1M244.8 145.8a.65 .65 0 0 1 .6 .9 .85 .85 0 0 1-.6-.9zM244.4 160.3v20.3l-6.2 3.6M123.2 217.8l38.4 54.9 10.5 6.1"/>
<path d="M129.4 205.2l48.9 70-6.2 3.6M129.4 205.2l-6.2 3.6 48.9 70M129.8 212.2a.65 .65 0 0 1 .6 .9 .85 .85 0 0 1-.6-.9zM129.4 226.7v20.3l-6.2 3.6M291.1 236.8v55M335.1 236.8v55M395.1 236.8v15M415.1 236.8h-160v55M255.1 251.8h160M255.1 259.1h80M270.1 251.8v21.8M311 251.8v21.8"/>
<path d="M323.1 251.8v21.8M395.1 244.3h20M255.1 266.3h160M255.1 273.6h80M395.1 275.6h20M395.1 266.3v25.5M291.1 286.8h44M315.1 286.8v5M395.1 284.1h20"/>
<circle cx="146.6" cy="113.5" r=".21"/>
<circle cx="146.6" cy="137.2" r=".2"/>
</g>
<g fill="none" stroke="#000" stroke-width=".19">
<path d="M76.7 4.8v5M143.4 4.8v5M210 4.8v10M276.7 4.8v5M343.4 4.8v5M171.4 29.2h49.3l36.3 13.5M372.7 24.7h-96.6l-14.9 10.3M20.2 54.5h84.6l19.2 29M142.6 41.9h80.2l28.2 6.4M249.9 57.9l-24.4 15.9h-72.6M391.1 45.5h-96.5l-12.8 8.2M5 79.1h5.1"/>
<path d="M410.1 79.1h5M10.7 90.8h84.7l3.7 58.1M244.5 84.8l54.5 86.9h48.8M5 148.3h10.1M405.1 148.3h10M5 217.6h5.1M410.1 217.6h5M280.6 225.3h-84.6l-35.6 30.7M410.1 236.8v-227h-400v277h245M399.4 246.5l3.9-1.1v5.5l-3.9-1zM76.7 286.8v5M143.4 286.8v5"/>
<path d="M210 281.8v10"/>
<circle cx="408.4" cy="248.1" r="2.08"/>
<circle cx="408.4" cy="248.1" r="2.78"/>
</g>
<path d="M397.8 248.1h5.5" fill="none" stroke="#000" stroke-width=".19" stroke-dasharray="30.5 1.3 1.3 1.3" stroke-dashoffset="29.6" stroke-linecap="butt"/>
<path d="M408.5 245.8v4.6" fill="none" stroke="#000" stroke-width=".19" stroke-dasharray="30.5 1.3 1.3 1.3" stroke-dashoffset="30.1" stroke-linecap="butt"/>
<path d="M405.9 248.1h5" fill="none" stroke="#000" stroke-width=".19" stroke-dasharray="30.5 1.3 1.3 1.3" stroke-dashoffset="29.9" stroke-linecap="butt"/>
<g fill="#000">
<path d="M244.3 84.5a.34 .34 0 0 1 .5 .2 .34 .34 0 0 1-.4 .4 .34 .34 0 0 1-.2-.5l.1-.1 .2 .3z"/>
<path d="M256.8 42.5a.33 .33 0 0 0 0 .5 .33 .33 0 0 0 .5-.2l-.3-.1 .3 .1a.33 .33 0 0 0-.1-.4 .33 .33 0 0 0-.4 .1zM261 34.7l-.1 .4 .3-.1-.2 .1a.35 .35 0 0 0 .5 .1 .35 .35 0 0 0 0-.5 .35 .35 0 0 0-.5 0zM281.6 53.4v.5l.2-.2-.2 .2a.34 .34 0 0 0 .4 0 .34 .34 0 0 0 0-.5 .34 .34 0 0 0-.4 0zM249.7 57.7a.34 .34 0 0 0 .2 .6 .34 .34 0 0 0 .3-.6l-.3 .2 .3-.2-.3-.1zM250.9 47.9a.35 .35 0 0 0-.1 .6 .35 .35 0 0 0 .6-.2h-.4h.4a.34 .34 0 0 0-.2-.3 .34 .34 0 0 0-.3-.1zM123.8 83.3a.34 .34 0 0 0 0 .4 .34 .34 0 0 0 .4 .1l-.2-.3 .2 .3a.34 .34 0 0 0 .1-.5 .34 .34 0 0 0-.5 0zM98.8 148.7a.34 .34 0 0 0 0 .4 .34 .34 0 0 0 .3 .2v-.4v.4a.34 .34 0 0 0 .3-.5 .34 .34 0 0 0-.6-.1zM160.3 255.7l-.2 .4 .1 .1 .2-.2-.2 .2a.33 .33 0 0 0 .4 0 .33 .33 0 0 0 .1-.4 .33 .33 0 0 0-.4-.1z"/>
</g>
<text font-size="5.6" x="401.5" y="242.6">A3</text>
<g font-size="4.9" fill="#f00">
<text x="299.5" y="94.3">250312-NIM-HEAT-RIGHT-EAR-Support_LED_P1</text>
<text x="299.5" y="100.2">AND</text>
<text x="299.5" y="106.1">250312-NIM-HEAT-RIGHT-EAR-Support_LED_P2</text>
</g>
<text font-size="4.9" x="362" y="260.7">HEAD-PART</text>
<g font-size="4.7">
<text x="276.6" y="23.7">250312-NIM-HEAT-LEFT-EAR-Support_LED_P1</text>
<text x="170.9" y="28.2">VISATON FR 58 170905</text>
<text x="142.1" y="40.9">250312-NIM-HEAT-Synjet_Support_TB</text>
<text x="295.1" y="44.5">250312-NIM-HEAT-LEFT-EAR-Support_LED_P2</text>
<text x="19.7" y="53.5">250312-NIM-HEAT-WOODEN_BATTEN-1</text>
<text x="152.4" y="72.7">250312-NIM-HEAT-Synjet_Plexi_TB</text>
<text x="10.2" y="89.8">250312-NIM-HEAT-WOODEN_BATTEN-3</text>
<text x="299.5" y="170.6">250312-NIM-HEAT-EAR</text>
<text x="196.6" y="224.3">250312-NIM-HEAT-WOODEN_BATTEN-2</text>
</g>
<g font-size="4.7" fill="#f00">
<text x="299.5" y="70.3">WARNING :</text>
<text x="299.5" y="74.8">THE LEFT AND RIGHT PARTS ARE SYMMETRICAL.</text>
<text x="299.5" y="79.3">CARE MUST BE TAKEN DURING ASSEMBLY.</text>
<text x="299.5" y="83.9">MANUFACTURING DOES NOT POSE ANY ISSUES.</text>
<text x="299.5" y="110.7">GLUED OR TAPED DIRECTLY ONTO</text>
<text x="299.5" y="115.3">250312-NIM-HEAT-EAR</text>
</g>
<g font-size="3.9">
<text x="12.5" y="14.7">HEAD-PART</text>
<text x="261.6" y="245">+/- 0.25 mm</text>
<text x="345.1" y="245">WOOD / ACRYLIC / PLA</text>
<text x="309.6" y="281.3">1.0</text>
</g>
<text font-size="3.9" fill="#f00" x="12.5" y="18.6">QUANTITY 1</text>
<g font-size="2.5">
<text x="40.5" y="8.2">1</text>
<text x="110.9" y="8.4">2</text>
<text x="177.2" y="8.4">3</text>
<text x="243.6" y="8.4">4</text>
<text x="309.3" y="8.2">5</text>
<text x="378.1" y="8.2">6</text>
<text x="7.4" y="46.4">A</text>
<text x="7.3" y="115.8">B</text>
<text x="7.3" y="183.3">C</text>
<text x="7.5" y="255.6">D</text>
</g>
<text font-size="2.1" x="321.1" y="290.1">20/01/2026</text>
<g font-size="2">
<text x="255.9" y="239.1">TOLERANCES:</text>
<text x="291.7" y="239.1">FINITION:</text>
<text x="335.7" y="239.1">MATERIAU:</text>
<text x="277.5" y="256.1">NOM</text>
<text x="295.4" y="256.1">SIGNATURE</text>
<text x="314.6" y="256.1">DATE</text>
<text x="335.8" y="254">REFERENCE:</text>
<text x="259" y="263.6">AUTEUR</text>
<text x="259.8" y="271.2">VERIF.</text>
<text x="291.7" y="276">VERSION:</text>
<text x="399.8" y="272">ECHELLE:1:20</text>
<text x="396.8" y="279.5">NE PAS CHANGER</text>
<text x="400.7" y="282">L'ECHELLE</text>
<text x="291.6" y="290.1">PAR:</text>
<text x="315.5" y="290.1">LE:</text>
<text x="398.5" y="288.7">FEUILLE 10 SUR 34</text>
</g>
<text font-size="1.8" x="312.5" y="263.7">13/03/2025</text>
<g font-size="1.6">
<text x="258.6" y="275.6">PROPRIETARY AND CONFIDENTIAL</text>
<text x="257" y="280">THE INFORMATION CONTAINED IN THIS</text>
<text x="256.9" y="286.6">IN PART OR AS A WHOLE WITHOUT THE</text>
<text x="257.2" y="284.4">IMMERSION SAS. ANY REPRODUCTION</text>
<text x="257.5" y="282.2">DRAWING IS THE SOLE PROPERTY OF</text>
<text x="257.4" y="288.8">WRITTEN PERMISSION OF IMMERSION</text>
<text x="264.8" y="291">SAS IS PROHIBITED.</text>
</g>
<text font-size="1.4" x="259.5" y="251">sauf indications contraires, unités en mm</text>
</svg>
